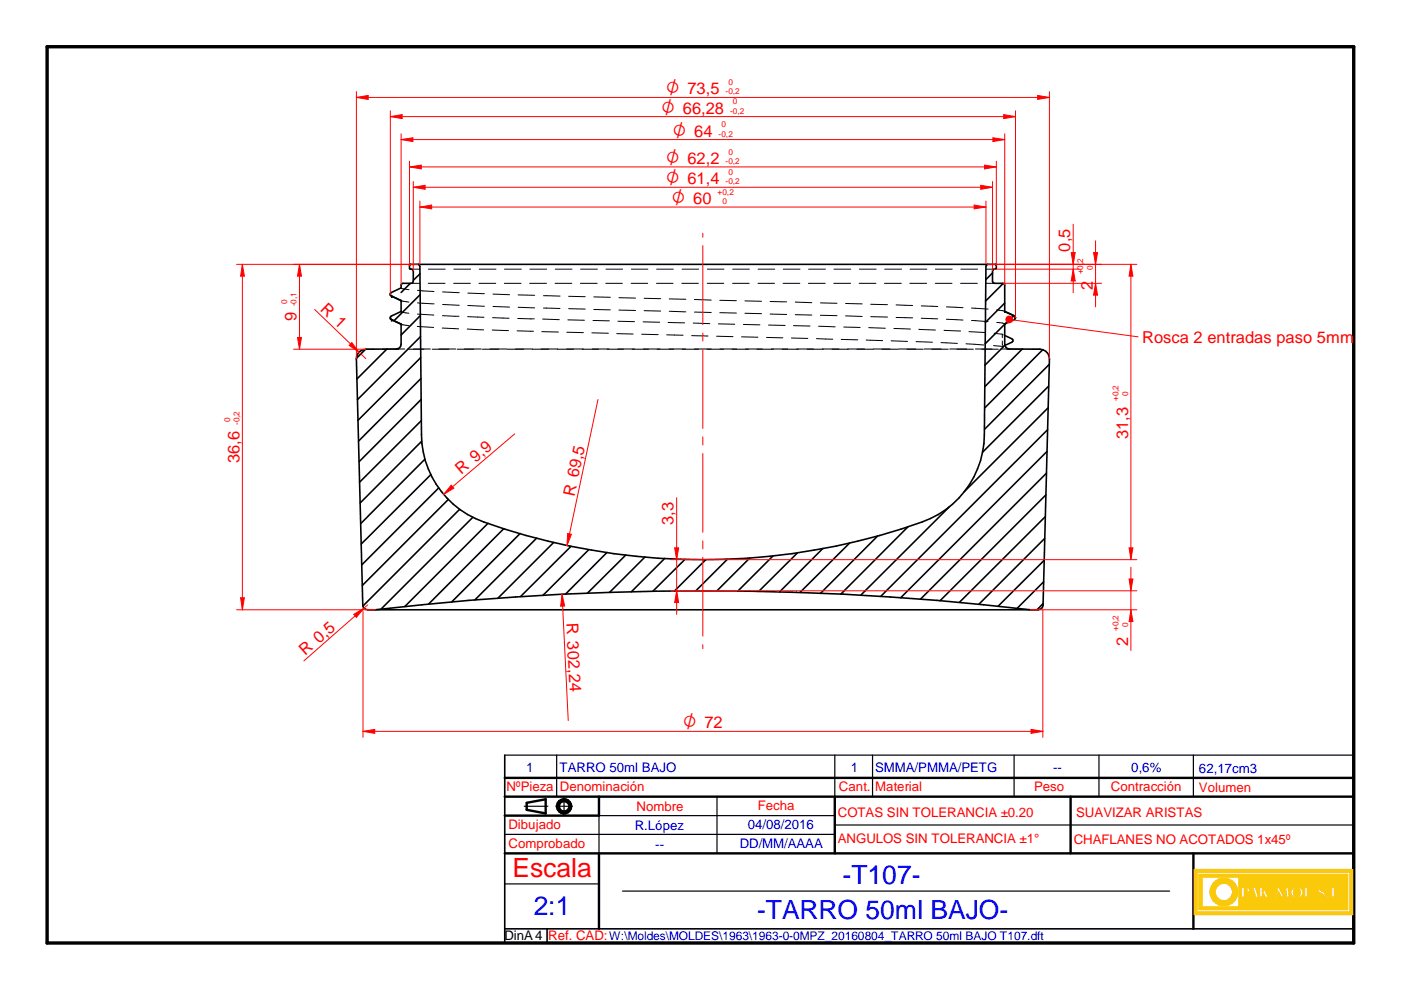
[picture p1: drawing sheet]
<svg xmlns="http://www.w3.org/2000/svg" width="297mm" height="210mm" viewBox="0 0 297 210" stroke-linecap="round" stroke-linejoin="round" font-family="sans-serif">
<path d="M10 9.9h277v190h-277z" fill="none" stroke="#000" stroke-width=".72"/>
<g fill="none" stroke="#000" stroke-width=".51">
<path d="M107 172.9h20M107 164.9h180M107 168.9h180M111.7 170.2v1.5M115.7 169.5v3M227 168.9v12M107 180.9h180M253 180.9v16"/>
<circle cx="119.6" cy="171" r="1.51"/>
<circle cx="119.6" cy="171" r="1.13"/>
</g>
<path d="M107 160.1v39.8h180v-39.8M107 196.9h180M116 196.9v3" fill="none" stroke="#000" stroke-width=".34"/>
<g fill="none" stroke="#000" stroke-width=".25">
<path d="M107 176.9h70M111.2 170.9h5M117.9 170.9h3.4M118 160.1v8.8M119.6 169.2v3.5M127 172.9v8M152 168.9v12M185 160.1v8.8M215 160.1v8.8M233 160.1v8.8M253 160.1v8.8M107 187.4h20"/>
<path d="M132 188.9h116"/>
</g>
<g fill="#faca0a">
<path d="M253.2 184.4v9.5h33.6v-9.5zM253.7 184.9h32.5v8.5h-32.5z" fill-rule="evenodd"/>
<path d="M254.3 185.4v7.4h31.4v-7.4zM281.1 190a.3 .3 0 0 1 .6 0 .3 .3 0 0 1-.6 0zM282.3 188.1h.7v2h.9v.2h-1.6zM284.1 190a.3 .3 0 0 1 .6 0 .3 .3 0 0 1-.6 0zM254.8 185.9h7.9v6.4h-7.9zM263.2 188.1h1.2a.67 .67 0 0 1 .6 .8 .67 .67 0 0 1-.8 .5h-.3v.9h-.7zM265.6 188.1h.6l.7 2.2h-.7l-.1-.5h-.7l-.1 .5h-.3zM267 188.1h.7v1l.8-1h.3l-.6 .7 .8 1.5h-.7l-.5-1-.1 .1v.9h-.7zM269.2 189h.8v.3h-.8zM270.8 188.1h.3l.8 1.5 .9-1.5h.3l.3 2.2h-.6l-.1-1.4-.8 1.4h-.3l-.6-1.3-.2 1.3h-.4zM273.9 188.4a1.3 1.3 0 0 1 1.8-.2 1.3 1.3 0 0 1 .3 1.8 1.35 1.35 0 0 1-1.6 .3 1.35 1.35 0 0 1-.7-1.5zM276.6 188.1h.6v2h1v.2h-1.6zM279.5 188.3a.77 .77 0 0 1 .8-.3 .77 .77 0 0 1 .6 .7l-.3 .1a.39 .39 0 0 0-.3-.6 .39 .39 0 0 0-.4 .4l.1 .1a.98 .98 0 0 1 .9 1.3 .81 .81 0 0 1-.9 .4 .81 .81 0 0 1-.6-.8l.3-.1v.4l.2 .2a.39 .39 0 0 0 .4 0 .39 .39 0 0 0 .2-.4l-.1-.1a.91 .91 0 0 1-.9-1.3z" fill-rule="evenodd"/>
</g>
<path d="M263.2 188.1h1.2a.67 .67 0 0 1 .6 .8 .67 .67 0 0 1-.8 .5h-.3v.9h-.7zM265.6 188.1h.6l.7 2.2h-.7l-.1-.5h-.7l-.1 .5h-.3zM267 188.1h.7v1l.8-1h.3l-.6 .7 .8 1.5h-.7l-.5-1-.1 .1v.9h-.7zM270.8 188.1h.3l.8 1.5 .9-1.5h.3l.3 2.2h-.6l-.1-1.4-.8 1.4h-.3l-.6-1.3-.2 1.3h-.4zM273.9 188.4a1.3 1.3 0 0 1 1.8-.2 1.3 1.3 0 0 1 .3 1.8 1.35 1.35 0 0 1-1.6 .3 1.35 1.35 0 0 1-.7-1.5zM280.2 188l-.5 .2-.3 .5" fill="none" stroke="#faca0a" stroke-width=".34"/>
<circle cx="280.2" cy="188" r=".17" fill="#faca0a"/>
<path d="M280.2 188l.5 .2 .2 .4-.3 .2-.1-.5h-.5l-.1 .3 .3 .2" fill="none" stroke="#faca0a" stroke-width=".34"/>
<circle cx="280.2" cy="188.8" r=".17" fill="#faca0a"/>
<path d="M280.2 188.8a.77 .77 0 0 1 .7 .5 .77 .77 0 0 1-.1 .8" fill="none" stroke="#faca0a" stroke-width=".34"/>
<circle cx="280.8" cy="190.2" r=".17" fill="#faca0a"/>
<path d="M279.7 189.7v-.2l-.3 .1a.81 .81 0 0 0 .5 .7 .81 .81 0 0 0 .9-.1" fill="none" stroke="#faca0a" stroke-width=".34"/>
<circle cx="279.7" cy="189.7" r=".17" fill="#faca0a"/>
<path d="M279.7 189.7l.1 .3 .3 .2" fill="none" stroke="#faca0a" stroke-width=".34"/>
<circle cx="280.2" cy="190.2" r=".17" fill="#faca0a"/>
<path d="M280.5 189.9l-.3 .3" fill="none" stroke="#faca0a" stroke-width=".34"/>
<circle cx="280.5" cy="189.9" r=".17" fill="#faca0a"/>
<path d="M279.4 188.7a1.43 1.43 0 0 0 1.1 1v.2" fill="none" stroke="#faca0a" stroke-width=".34"/>
<path d="M257.3 187.2a2.89 2.89 0 0 1 3.1-.8 2.89 2.89 0 0 1 2 2.6h-1a1.91 1.91 0 0 0-2.9-1.5 1.91 1.91 0 0 0 0 3.3 1.91 1.91 0 0 0 2.9-1.5h1a2.89 2.89 0 0 1-4 2.5 2.89 2.89 0 0 1-1.1-4.6z" fill-rule="evenodd" fill="#faca0a"/>
<path d="M257.3 187.2a2.89 2.89 0 0 1 3.1-.8 2.89 2.89 0 0 1 2 2.6h-1a1.91 1.91 0 0 0-2.9-1.5 1.91 1.91 0 0 0 0 3.3 1.91 1.91 0 0 0 2.9-1.5h1a2.89 2.89 0 0 1-4 2.5 2.89 2.89 0 0 1-1.1-4.6z" fill="none" stroke="#faca0a" stroke-width=".34"/>
<path d="M263.9 188.3a.45 .45 0 0 1 .5 .4 .45 .45 0 0 1-.5 .5z" fill-rule="evenodd" fill="#faca0a"/>
<path d="M263.9 188.3l.3 .1 .2 .3-.1 .4-.3 .1h-.1z" fill="none" stroke="#faca0a" stroke-width=".34"/>
<path d="M265.7 188.6l.3 1h-.5z" fill="#faca0a"/>
<path d="M265.7 188.6l.3 1h-.5z" fill="none" stroke="#faca0a" stroke-width=".34"/>
<path d="M274.4 188.6l.3-.3a.91 .91 0 0 1 1 .6 .91 .91 0 0 1-.3 1.1l-.3 .2a.96 .96 0 0 1-.7-1.6z" fill-rule="evenodd" fill="#faca0a"/>
<g fill="none" stroke="#faca0a" stroke-width=".34">
<path d="M253.2 184.4h33.6v9.5h-33.6zM253.7 184.9h32.5v8.5h-32.5zM254.3 185.4h31.4v7.4h-31.4zM254.8 185.9h7.9v6.4h-7.9zM269.2 189h.8v.3h-.8zM274.4 188.6l.3-.3a.91 .91 0 0 1 1 .6 .91 .91 0 0 1-.3 1.1l-.3 .2a.96 .96 0 0 1-.7-1.6zM276.6 188.1h.6v2h1v.2h-1.6zM282.3 188.1h.7v2h.9v.2h-1.6z"/>
<circle cx="281.4" cy="190" r=".3"/>
<circle cx="284.4" cy="190" r=".3"/>
</g>
<path d="M107 160.1h180M127 172.9h50M177 160.1v8.8M177 174.9h110" fill="none" stroke="#000" stroke-width=".25"/>
<path d="M111.7 171.7l4 .8M115.7 169.5l-4 .7M127 168.9v4M177 168.9v12M127 180.9v16" fill="none" stroke="#000" stroke-width=".51"/>
<g fill="none" stroke="#000" stroke-width=".34">
<path d="M88.6 56l.4 .5 .4 35.7a19.8 19.8 0 0 0 13.1 18.5 138.4 138.4 0 0 0 94.8-.8 19 19 0 0 0 7.2-5.7M89.1 58l-1.5 1.4M209.4 56l-.4 .5-.3 35.7a19.4 19.4 0 0 1-4.2 12M210.4 57.9l-1.4 1.4M77.5 74l-1.9 2M82 74l-6.3 6.3M82.8 67.6l2.2 1.1M82.9 62.7l2.1 1.1M87 60.1l-2 1.9M89.1 62.5l-5.5 5.5M89.1 66.9l-4.1 4.1M89.2 71.4l-13.4 13.4"/>
<path d="M89.2 75.8l-13.3 13.3M212.7 60.1l-3.7 3.7M213 64.3l-4.1 4.1M213 68.7l-4.1 4.2M213 66l-.1-5.8-.3-.1h-1.8l-.4-.5v-2.2l.2-.2 .6-.2v-.1v-.6l-.2-.3h-124l-.2 .3v.6l.1 .1 .6 .2 .1 .2v2.2l-.1 .3-2.4 .3-.1 .8-2.2 1.2v.3l.2 .2 2 1v2.3l-2 1-.2 .1v.5M213 71.1l1.8 1v.2l-.3 .3-1.4 .6M213 66l2.1 1 .2 .4M213 66l2 .9 .3 .5M213.1 73.2l-4.3 4.2M214.9 66.9l-1.8 1.8M215.3 67.4l-.2 .3-2.1 1v4.3a1.01 1.01 0 0 0 1 1h6.5a2.06 2.06 0 0 1 2 2.1l-1.4 52.2a1.01 1.01 0 0 1-1 1h-142.2a1.01 1.01 0 0 1-1-1l-1.3-52.2a2.03 2.03 0 0 1 2-2.1h6.4a1.01 1.01 0 0 0 1-1v-4.3l-2.2-1.1M216.7 74l-7.9 8"/>
<path d="M221.1 74.1l-12.3 12.4M222.5 77.3l-13.8 13.7M89.2 80.3l-13.2 13.2M89.3 84.7l-13.1 13.2M89.3 89.2l-13.1 13M89.4 93.6l-13 13M90.1 97.4l-13.6 13.6M222 95.7l-31 31M222.1 91.1l-35.4 35.3M222.2 86.5l-17.7 17.7M222.3 81.9l-14 14M91.4 100.6l-14.8 14.8"/>
<path d="M93 103.5l-16.3 16.3M95.1 105.9l-18.3 18.2M97.4 108l-20.4 20.5M100.2 109.7l-19.4 19.5M103.5 111l-17.7 17.6M106.8 112.1l-16 16M110.3 113.1l-14.5 14.5M113.8 114.1l-13.1 13.1M117.4 115l-11.9 11.9M121.1 115.8l-10.7 10.7M124.8 116.5l-9.7 9.7M128.7 117.1l-8.8 8.9"/>
<path d="M132.7 117.7l-8.2 8.1M136.7 118.1l-7.5 7.5M140.9 118.4l-7 7.1M145.2 118.6l-6.8 6.7M149.6 118.7l-6.6 6.6M154.2 118.6l-6.7 6.7M159 118.3l-7 7M163.9 117.9l-7.4 7.4M169.1 117.2l-8.2 8.2M174.5 116.3l-9.2 9.2M180.1 115.1l-10.5 10.5M186.1 113.6l-12.2 12.2"/>
<path d="M192.6 111.6l-14.3 14.4M201.3 107.4l-18.8 18.8M221.4 118.8l-9.8 9.7M221.5 114.2l-13.9 13.9M221.6 109.6l-18.2 18.1M221.7 104.9l-22.4 22.5M221.9 100.3l-26.7 26.7M79.6 129.3a601.3 601.3 0 0 1 138.8 0M221.1 128l-1.2 1.3M221.3 123.4l-5.6 5.5"/>
</g>
<g fill="none" stroke="#000" stroke-width=".21">
<path d="M87.2 57.1h1.8M90.8 57.1h3.6M96.2 57.1h3.6M101.6 57.1h3.6M107 57.1h3.5M112.3 57.1h3.6M117.7 57.1h3.6M123.1 57.1h3.6M128.5 57.1h3.5M133.9 57.1h3.5M139.2 57.1h3.5M144.6 57.1h3.5"/>
<path d="M150 57.1h3.5M155.4 57.1h3.5M160.7 57.1h3.5M166.1 57.1h3.5M171.4 57.1h3.6M176.8 57.1h3.6M182.2 57.1h3.6M187.6 57.1h3.5M193 57.1h3.5M198.3 57.1h3.6M203.7 57.1h3.6M209.1 57.1h1.7"/>
<path d="M77.6 74h1.7M81.1 74h3.5M84 74h1.8M85 63.7h.1M85 68.7h.1M85 66h.1M85 63.8h.1M85 63.8l1.7 .3M85 61l.3 .2 1.4 .2M85 68.7l1.7 .3M85 66.1l1.7 .3M86.4 74h3.5"/>
<path d="M87.2 60.1h1.8M87.6 74h3.6M88.5 69.2l3.4 .2M88.5 64.2l3.5 .2M88.5 61.6l3.5 .2M88.5 66.6l3.5 .2M90.8 60.1h3.6M91.6 74h3.6M93 74h3.6M93.8 69.6l3.4 .1M93.8 66.9l3.5 .2M93.8 64.6l3.6 .1"/>
<path d="M93.8 61.9l3.6 .2M96.2 60.1h3.5M96.9 74h3.6M98.5 74h3.6M99.1 69.8l3.4 .1M99.1 67.1l3.5 .2M99.2 64.8l3.5 .1M99.2 62.1l3.5 .2M101.6 60.1h3.5M102.3 74h3.4M103.9 74h3.6M104.3 70l3.5 .1"/>
<path d="M104.4 67.4l3.5 .1M104.5 65l3.5 .1M104.5 62.4l3.5 .1M106.9 60.1h3.6M107.6 74h3.4M109.3 74h3.6M109.6 70.1l3.5 .1M109.8 67.5l3.5 .1M109.9 65.2l3.5 .1M109.9 62.5l3.5 .1M112.3 60.1h3.6M112.9 74h3.4"/>
<path d="M114.7 74h3.6M114.9 70.3l3.5 .1M115.1 67.6l3.5 .2M115.2 65.3l3.5 .1M115.2 62.7l3.5 .1M117.7 60.1h3.5M118.1 74h3.5M120.1 74h3.6M120.2 70.4l3.5 .1M120.4 67.8l3.5 .1M120.6 65.4l3.5 .1M120.6 62.8l3.5 .1"/>
<path d="M123.1 60.1h3.5M123.4 74h3.5M125.5 70.6l3.5 .1M125.6 74h3.5M125.7 67.9l3.5 .1M125.9 65.6l3.5 .1M125.9 62.9l3.5 .1M128.4 60.1h3.5M128.7 74h3.5M130.8 70.7l3.4 .1M131 74h3.5M131 68.1l3.5 .1"/>
<path d="M131.2 65.7l3.5 .1M131.2 63.1l3.5 .1M133.8 60.1h3.5M134 74h3.5M136.1 70.9l3.4 .1M136.4 68.2l3.5 .1M136.4 74h3.6M136.6 65.9l3.5 .1M136.6 63.2l3.5 .1M139.2 60.1h3.5M139.3 74h3.5M141.3 71l3.5 .1"/>
<path d="M141.6 68.4l3.6 .1M141.8 74h3.6M141.9 66l3.5 .1M141.9 63.4l3.5 .1M144.6 60.1h3.5M144.6 74h3.5M146.6 71.2h3.5M147 68.5l3.5 .1M147.2 74h3.6M147.2 66.2l3.6 .1M147.2 63.5l3.6 .1M149.9 74h3.5"/>
<path d="M149.9 60.1h3.6M151.9 71.3l3.5 .1M152.3 68.7h3.5M152.6 66.3l3.5 .1M152.6 63.7l3.5 .1M152.7 74h3.5M155.2 74h3.5M155.3 60.1h3.5M157.2 71.4l3.5 .1M157.6 68.8l3.5 .1M157.9 66.4l3.6 .1M157.9 63.8l3.6 .1"/>
<path d="M158.1 74h3.5M160.5 74h3.5M160.7 60.1h3.5M162.5 71.5l3.5 .1M162.9 68.9l3.6 .1M163.3 66.6l3.5 .1M163.3 63.9l3.5 .1M163.5 74h3.5M165.8 74h3.5M166 60.1h3.6M167.8 71.7l3.5 .1M168.2 69l3.5 .1"/>
<path d="M168.6 66.7l3.5 .1M168.6 64.1l3.5 .1M168.9 74h3.6M171.1 74h3.5M171.4 60.1h3.6M173.1 71.8l3.5 .1M173.6 69.2l3.5 .1M173.9 66.8l3.6 .1M173.9 64.2l3.6 .1M174.3 74h3.6M176.4 74h3.5M176.8 60.1h3.5"/>
<path d="M178.3 72l3.6 .1M178.9 69.3l3.5 .1M179.3 67l3.5 .1M179.3 64.3l3.5 .1M179.7 74h3.6M181.7 74h3.5M182.2 60.1h3.5M183.6 72.1l3.6 .1M184.2 69.5l3.5 .1M184.6 67.1l3.6 .1M184.6 64.5l3.6 .1M185.1 74h3.6"/>
<path d="M187 74h3.5M187.5 60.1h3.6M188.9 72.3l3.5 .1M189.5 69.6l3.5 .2M190 67.3l3.5 .1M190 64.6l3.5 .2M190.5 74h3.6M192.3 74h3.4M192.9 60.1h3.6M194.2 72.4l3.5 .2M194.8 69.8l3.5 .2M195.3 67.5l3.5 .1"/>
<path d="M195.3 64.9l3.5 .1M196 74h3.6M197.6 74h3.4M198.3 60.1h3.5M199.5 72.6l3.5 .2M200.1 70l3.6 .2M200.7 67.7l3.5 .2M200.7 65.1l3.5 .1M201.4 74h3.6M202.9 74h3.5M203.7 60.1h3.5M204.8 72.9l3.8 .3"/>
<path d="M205.4 70.3l3.6 .2M206 67.9l3.5 .3M206 65.3l3.5 .2M206.8 74h3.6M208.1 74h3.6M209 60.1h1.8M210.6 73.3l2 .1M210.8 70.7l1.7 .2M211.3 68.4l1.7 .3M211.3 65.7l1.7 .3M212.2 74h1.8M212.5 72.3l.1 .8"/>
<path d="M212.5 70.9v.7M212.5 70.9h.1M212.6 73.3v.1M212.8 73.4h-.2M212.8 71l.2 .1M213 68.7h.1M213 66h.1M213.1 73.2l-.1 .1M213.4 74h3.6M218.7 74h1.8"/>
</g>
<g fill="#000">
<circle cx="82.8" cy="62.4" r=".17"/>
<circle cx="82.8" cy="67.4" r=".17"/>
<circle cx="83.1" cy="67.8" r=".17"/>
<circle cx="83.1" cy="62.8" r=".17"/>
<circle cx="215" cy="66.9" r=".17"/>
</g>
<path d="M75.6 20.7l2.5-.5v.9zM149 49.4v.9M149 52.1v16.7M149 70.6v1.7M149 74.1v16.7M149 92.6v1.8M149 96.1v16.8M149 114.7v1.7M149 118.2v16.7M149 136.7v.8" fill="none" stroke="#f00" stroke-width=".21"/>
<path d="M75.6 20.7l2.5-.5v.9z" fill="#f00"/>
<path d="M220 20.2l2.5 .5-2.5 .4z" fill="none" stroke="#f00" stroke-width=".21"/>
<path d="M220 20.2l2.5 .5-2.5 .4z" fill="#f00"/>
<path d="M75.6 19.4v56.7M222.5 19.4v56.7M75.6 20.7h146.9M119.2 126l.5 2.5h-.8z" fill="none" stroke="#f00" stroke-width=".21"/>
<path d="M119.2 126l.5 2.5h-.8z" fill="#f00"/>
<path d="M95.7 102.9l.5 .6-2.1 1.3zM119.2 126l1.3 26.8" fill="none" stroke="#f00" stroke-width=".21"/>
<path d="M95.7 102.9l.5 .6-2.1 1.3z" fill="#f00"/>
<path d="M109.1 92l-15 12.8M120.4 113.1l.8 .2-1 2.4z" fill="none" stroke="#f00" stroke-width=".21"/>
<path d="M120.4 113.1l.8 .2-1 2.4z" fill="#f00"/>
<path d="M126.8 84.7l-6.6 31M143.5 125.3l.4 2.5h-.9z" fill="none" stroke="#f00" stroke-width=".21"/>
<path d="M143.5 125.3l.4 2.5h-.9z" fill="#f00"/>
<path d="M143 116.2h.9l-.4 2.5z" fill="none" stroke="#f00" stroke-width=".21"/>
<path d="M143 116.2h.9l-.4 2.5z" fill="#f00"/>
<path d="M142.2 118.7h6.8M143.5 105.5v24.8M142.2 125.3h6.8M239.8 129.3l.4 2.5h-.8z" fill="none" stroke="#f00" stroke-width=".21"/>
<path d="M239.8 129.3l.4 2.5h-.8z" fill="#f00"/>
<path d="M239.4 122.8h.8l-.4 2.5z" fill="none" stroke="#f00" stroke-width=".21"/>
<path d="M239.4 122.8h.8l-.4 2.5z" fill="#f00"/>
<path d="M239.4 116.2h.8l-.4 2.5zM149 125.3h92M218.4 129.3h22.6M239.8 120.3v17.6" fill="none" stroke="#f00" stroke-width=".21"/>
<path d="M239.4 116.2h.8l-.4 2.5z" fill="#f00"/>
<path d="M239.8 56l.4 2.5h-.8z" fill="none" stroke="#f00" stroke-width=".21"/>
<path d="M239.8 56l.4 2.5h-.8z" fill="#f00"/>
<path d="M209.4 56h31.6M239.8 56v62.7M149 118.7h92M51 126.7h.8l-.4 2.6z" fill="none" stroke="#f00" stroke-width=".21"/>
<path d="M51 126.7h.8l-.4 2.6z" fill="#f00"/>
<path d="M51.4 56l.4 2.5h-.8z" fill="none" stroke="#f00" stroke-width=".21"/>
<path d="M51.4 56l.4 2.5h-.8z" fill="#f00"/>
<path d="M50.2 56h38.4M51.4 56v73.3M50.2 129.3h29.4M77 155.1l2.5-.5v.9z" fill="none" stroke="#f00" stroke-width=".21"/>
<path d="M77 155.1l2.5-.5v.9z" fill="#f00"/>
<path d="M218.6 154.6l2.5 .5-2.5 .4z" fill="none" stroke="#f00" stroke-width=".21"/>
<path d="M218.6 154.6l2.5 .5-2.5 .4z" fill="#f00"/>
<path d="M89 43.9l2.5-.4v.8zM77 129.6v26.7M221.1 129.3v27M77 155.1h144.1" fill="none" stroke="#f00" stroke-width=".21"/>
<path d="M89 43.9l2.5-.4v.8z" fill="#f00"/>
<path d="M206.5 43.5l2.5 .4-2.5 .4z" fill="none" stroke="#f00" stroke-width=".21"/>
<path d="M206.5 43.5l2.5 .4-2.5 .4z" fill="#f00"/>
<path d="M87.6 39.7l2.5-.4v.8zM89 42.6v13.4M89 43.9h120M209 42.6v13.4" fill="none" stroke="#f00" stroke-width=".21"/>
<path d="M87.6 39.7l2.5-.4v.8z" fill="#f00"/>
<path d="M207.9 39.3l2.5 .4-2.5 .4z" fill="none" stroke="#f00" stroke-width=".21"/>
<path d="M207.9 39.3l2.5 .4-2.5 .4z" fill="#f00"/>
<path d="M86.8 35.4l2.5-.4v.8zM87.6 38.5v18.9M87.6 39.7h122.8M210.4 38.5v18.9" fill="none" stroke="#f00" stroke-width=".21"/>
<path d="M86.8 35.4l2.5-.4v.8z" fill="#f00"/>
<path d="M208.7 35l2.5 .4-2.5 .4z" fill="none" stroke="#f00" stroke-width=".21"/>
<path d="M208.7 35l2.5 .4-2.5 .4z" fill="#f00"/>
<path d="M82.8 24.7l2.5-.4v.8zM86.8 34.2v22.1M86.8 35.4h124.4M211.2 34.2v22.1" fill="none" stroke="#f00" stroke-width=".21"/>
<path d="M82.8 24.7l2.5-.4v.8z" fill="#f00"/>
<path d="M212.8 24.3l2.5 .4-2.5 .4z" fill="none" stroke="#f00" stroke-width=".21"/>
<path d="M212.8 24.3l2.5 .4-2.5 .4z" fill="#f00"/>
<path d="M82.8 23.5v38.9M82.8 24.7h132.5M85 29.6l2.5-.4v.8zM215.3 23.5v43.9" fill="none" stroke="#f00" stroke-width=".21"/>
<path d="M85 29.6l2.5-.4v.8z" fill="#f00"/>
<path d="M210.5 29.2l2.5 .4-2.5 .4z" fill="none" stroke="#f00" stroke-width=".21"/>
<path d="M210.5 29.2l2.5 .4-2.5 .4z" fill="#f00"/>
<path d="M85 28.4v32.1M85 29.6h128M213 28.4v32.1M63.1 71.5h.8l-.4 2.5z" fill="none" stroke="#f00" stroke-width=".21"/>
<path d="M63.1 71.5h.8l-.4 2.5z" fill="#f00"/>
<path d="M63.5 56l.4 2.5h-.8z" fill="none" stroke="#f00" stroke-width=".21"/>
<path d="M63.5 56l.4 2.5h-.8z" fill="#f00"/>
<path d="M62.2 56h24.8M63.5 56v18M62.2 74h15.4M74.6 72.6l1.5 2.1-2.1-1.5z" fill="none" stroke="#f00" stroke-width=".21"/>
<path d="M74.6 72.6l1.5 2.1-2.1-1.5z" fill="#f00"/>
<path d="M66.7 65.6l10.9 10.4M75 130.3l2.2-1.4-1.6 2z" fill="none" stroke="#f00" stroke-width=".21"/>
<path d="M75 130.3l2.2-1.4-1.6 2z" fill="#f00"/>
<path d="M232.3 60.1l.4 2.5h-.8zM77.9 128.3l-13.5 11.8" fill="none" stroke="#f00" stroke-width=".21"/>
<path d="M232.3 60.1l.4 2.5h-.8z" fill="#f00"/>
<path d="M231.9 53.6h.8l-.4 2.4z" fill="none" stroke="#f00" stroke-width=".21"/>
<path d="M231.9 53.6h.8l-.4 2.4z" fill="#f00"/>
<path d="M211 56h22.5M227.5 57.1l.5 2.5h-.9zM232.3 51.1v14M212.6 60.1h20.9" fill="none" stroke="#f00" stroke-width=".21"/>
<path d="M227.5 57.1l.5 2.5h-.9z" fill="#f00"/>
<path d="M227.1 53.6h.9l-.5 2.4z" fill="none" stroke="#f00" stroke-width=".21"/>
<path d="M227.1 53.6h.9l-.5 2.4z" fill="#f00"/>
<path d="M210.8 57.1h18M211 56h17.8M227.5 47.5v14.6M214 67.7l27.3 3.7" fill="none" stroke="#f00" stroke-width=".21"/>
<circle cx="214" cy="67.7" r=".83" fill="#f00"/>
<text font-size="5.6" fill="#f00" x="108.7" y="186">Escala</text>
<g font-size="5.6" fill="#00f">
<text x="178.6" y="187.3">-T107-</text>
<text x="113.2" y="194.1">2:1</text>
<text x="160.5" y="194.9">-TARRO 50ml BAJO-</text>
</g>
<g font-size="3.9" fill="#f00">
<text x="141.2" y="20">O 73,5</text>
<text x="140.2" y="24.1">O 66,28</text>
<text x="142.7" y="29">O 64</text>
<text x="141.2" y="34.8">O 62,2</text>
<text x="141.2" y="39.1">O 61,4</text>
<text x="142.4" y="43.3">O 60</text>
<text x="144.8" y="154.4">O 72</text>
</g>
<g font-size="3.5" fill="#f00">
<text x="226.9" y="53.3" transform="rotate(-90 226.9 53.3)">0,5</text>
<text x="67.8" y="65.8" transform="rotate(44 67.8 65.8)">R 1</text>
<text x="231.7" y="61.4" transform="rotate(-90 231.7 61.4)">2</text>
<text x="62.9" y="68.2" transform="rotate(-90 62.9 68.2)">9</text>
<text x="242.2" y="72.6">Rosca 2 entradas paso 5mm</text>
<text x="239.2" y="93.1" transform="rotate(-90 239.2 93.1)">31,3</text>
<text x="50.8" y="98.2" transform="rotate(-90 50.8 98.2)">36,6</text>
<text x="97.8" y="100.8" transform="rotate(-40 97.8 100.8)">R 9,9</text>
<text x="121.8" y="105.4" transform="rotate(-78 121.8 105.4)">R 69,5</text>
<text x="142.8" y="111.3" transform="rotate(-90 142.8 111.3)">3,3</text>
<text x="120.1" y="132" transform="rotate(87 120.1 132)">R 302,24</text>
<text x="239.2" y="137" transform="rotate(-90 239.2 137)">2</text>
<text x="64.7" y="139.1" transform="rotate(-41 64.7 139.1)">R 0,5</text>
</g>
<g font-size="2.8" fill="#f00">
<text x="107.4" y="167.6">NºPieza</text>
<text x="118.7" y="167.6">Denominación</text>
<text x="177.9" y="167.6">Cant.</text>
<text x="185.6" y="167.6">Material</text>
<text x="219.2" y="167.6">Peso</text>
<text x="235.5" y="167.6">Contracción</text>
<text x="254.2" y="167.9">Volumen</text>
<text x="135" y="172">Nombre</text>
<text x="160.7" y="171.7">Fecha</text>
<text x="177.6" y="173.2">COTAS SIN TOLERANCIA ±0.20</text>
<text x="228.2" y="173.3">SUAVIZAR ARISTAS</text>
<text x="107.8" y="179.8">Comprobado</text>
<text x="107.8" y="175.9">Dibujado</text>
<text x="177.6" y="178.7">ANGULOS SIN TOLERANCIA ±1°</text>
<text x="227.7" y="178.9">CHAFLANES NO ACOTADOS 1x45º</text>
<text x="116.2" y="199.3">Ref. CAD:W:\Moldes\MOLDES\1963\1963-0-0MPZ_20160804_TARRO 50ml BAJO T107.dft</text>
</g>
<g font-size="2.8" fill="#00f">
<text x="111.5" y="163.7">1</text>
<text x="118.7" y="163.7">TARRO 50ml BAJO</text>
<text x="180.4" y="163.7">1</text>
<text x="185.5" y="163.7">SMMA/PMMA/PETG</text>
<text x="223.3" y="163.7">--</text>
<text x="239.9" y="163.7">0,6%</text>
<text x="254.2" y="163.8">62,17cm3</text>
<text x="134.6" y="175.9">R.López</text>
<text x="138.9" y="179.9">--</text>
<text x="156.8" y="179.8">DD/MM/AAAA</text>
<text x="158.5" y="175.8">04/08/2016</text>
</g>
<text font-size="2.8" x="107" y="199.4">DinA4</text>
<g font-size="1.7" fill="#f00">
<text x="153.8" y="20">-0,2</text>
<text x="154.4" y="18">0</text>
<text x="155.4" y="22.1">0</text>
<text x="152.4" y="29">-0,2</text>
<text x="152.9" y="27">0</text>
<text x="154.8" y="24.1">-0,2</text>
<text x="153.8" y="34.8">-0,2</text>
<text x="154.4" y="32.8">0</text>
<text x="152.1" y="41.3">+0,2</text>
<text x="153.8" y="39.1">-0,2</text>
<text x="154.4" y="37.1">0</text>
<text x="153.2" y="43.3">0</text>
<text x="229.7" y="58.2" transform="rotate(-90 229.7 58.2)">+0,2</text>
<text x="231.7" y="57.2" transform="rotate(-90 231.7 57.2)">0</text>
<text x="60.9" y="64.4" transform="rotate(-90 60.9 64.4)">0</text>
<text x="62.9" y="65" transform="rotate(-90 62.9 65)">-0,1</text>
<text x="48.8" y="89.5" transform="rotate(-90 48.8 89.5)">0</text>
<text x="237.1" y="85" transform="rotate(-90 237.1 85)">+0,2</text>
<text x="239.2" y="84" transform="rotate(-90 239.2 84)">0</text>
<text x="50.8" y="90.1" transform="rotate(-90 50.8 90.1)">-0,2</text>
<text x="237.1" y="133.8" transform="rotate(-90 237.1 133.8)">+0,2</text>
<text x="239.2" y="132.8" transform="rotate(-90 239.2 132.8)">0</text>
</g>
</svg>
